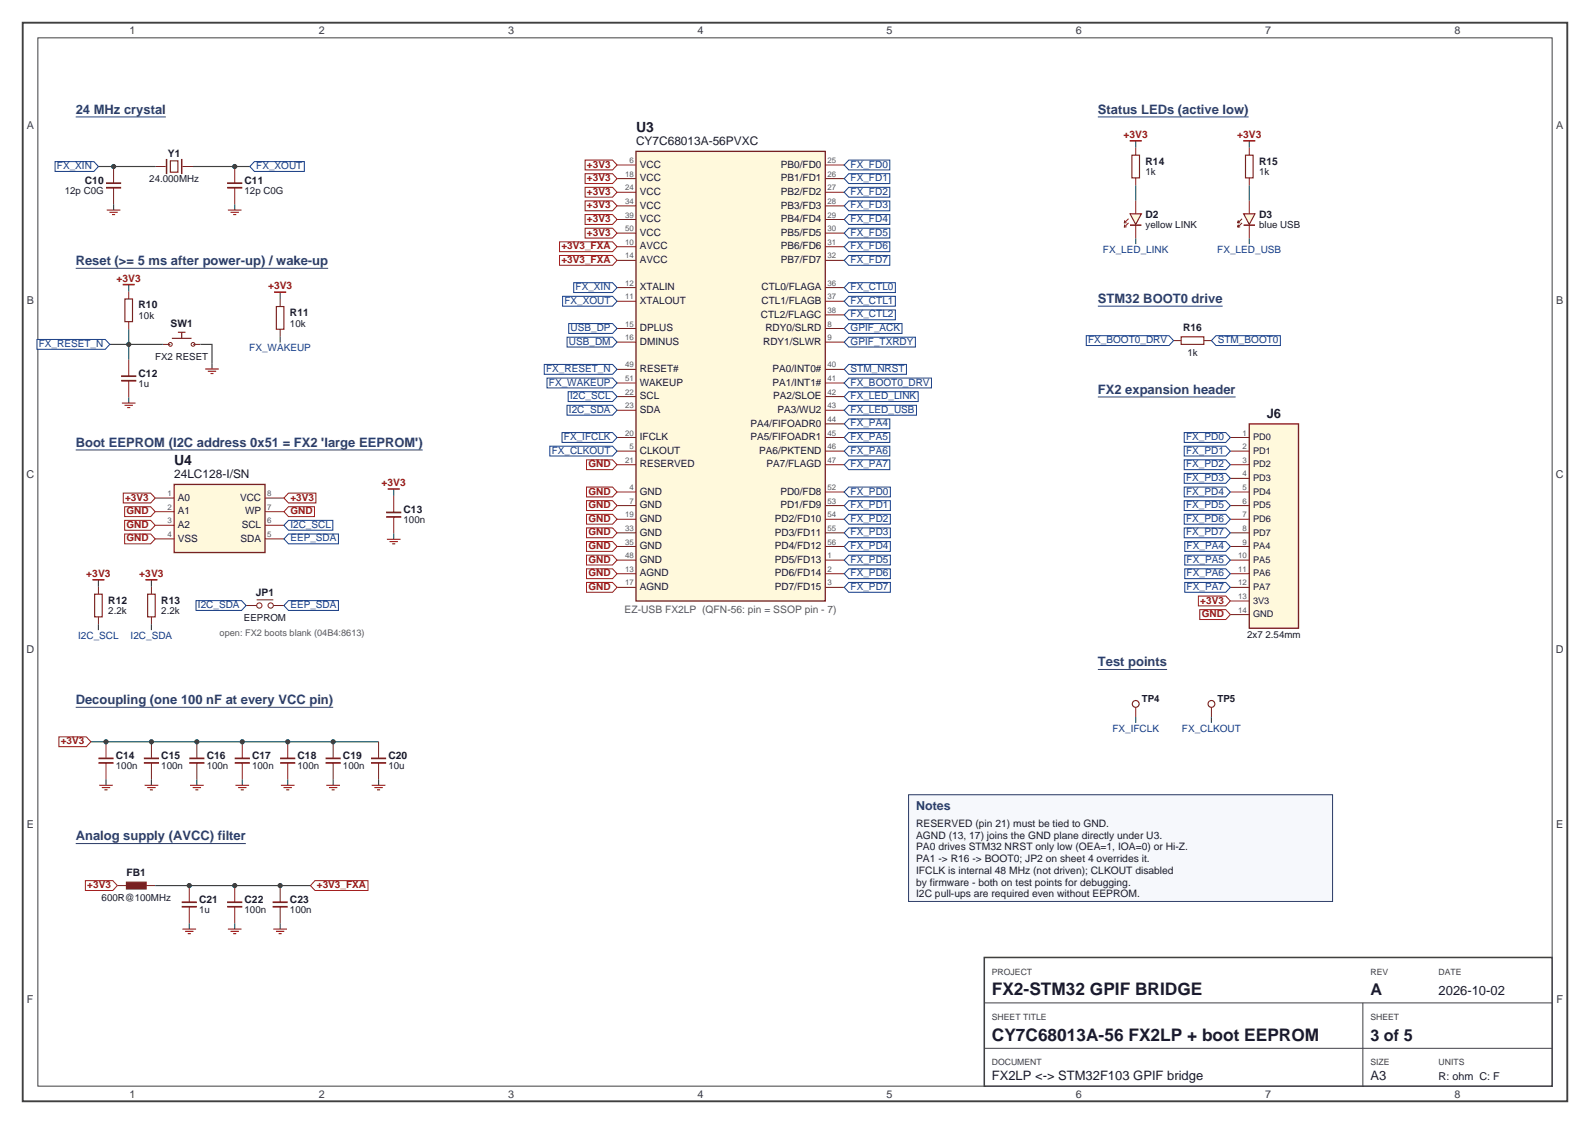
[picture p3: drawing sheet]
<svg xmlns="http://www.w3.org/2000/svg" width="420mm" height="297mm" viewBox="0 0 420 297" stroke-linecap="round" stroke-linejoin="round" font-family="sans-serif">
<path d="M6 6h408v285h-408z" fill="none" stroke="#404040" stroke-width=".5"/>
<path d="M10 10h400v277h-400z" fill="none" stroke="#404040" stroke-width=".26"/>
<path d="M260 253h150v34h-150z" fill-rule="evenodd" fill="#fff" stroke="#404040" stroke-width=".4"/>
<path d="M260 265h150M260 277h150M360 265v22" fill="none" stroke="#404040" stroke-width=".26"/>
<path d="M168 40h50v118.8h-50z" fill-rule="evenodd" fill="#fff9dc" stroke="#7a1f1f" stroke-width=".35"/>
<path d="M163 43.6h5" fill="none" stroke="#7a1f1f" stroke-width=".26"/>
<path d="M154.6 42.3h7.2l1.2 1.3-1.2 1.3h-7.2z" fill-rule="evenodd" fill="#fff" stroke="#a01818" stroke-width=".26"/>
<path d="M163 47.2h5" fill="none" stroke="#7a1f1f" stroke-width=".26"/>
<path d="M154.6 45.9h7.2l1.2 1.3-1.2 1.3h-7.2z" fill-rule="evenodd" fill="#fff" stroke="#a01818" stroke-width=".26"/>
<path d="M163 50.8h5" fill="none" stroke="#7a1f1f" stroke-width=".26"/>
<path d="M154.6 49.5h7.2l1.2 1.3-1.2 1.3h-7.2z" fill-rule="evenodd" fill="#fff" stroke="#a01818" stroke-width=".26"/>
<path d="M163 54.4h5" fill="none" stroke="#7a1f1f" stroke-width=".26"/>
<path d="M154.6 53.1h7.2l1.2 1.3-1.2 1.3h-7.2z" fill-rule="evenodd" fill="#fff" stroke="#a01818" stroke-width=".26"/>
<path d="M163 58h5" fill="none" stroke="#7a1f1f" stroke-width=".26"/>
<path d="M154.6 56.7h7.2l1.2 1.3-1.2 1.3h-7.2z" fill-rule="evenodd" fill="#fff" stroke="#a01818" stroke-width=".26"/>
<path d="M163 61.6h5" fill="none" stroke="#7a1f1f" stroke-width=".26"/>
<path d="M154.6 60.3h7.2l1.2 1.3-1.2 1.3h-7.2z" fill-rule="evenodd" fill="#fff" stroke="#a01818" stroke-width=".26"/>
<path d="M163 65.2h5" fill="none" stroke="#7a1f1f" stroke-width=".26"/>
<path d="M147.8 63.9h14l1.2 1.3-1.2 1.3h-14z" fill-rule="evenodd" fill="#fff" stroke="#a01818" stroke-width=".26"/>
<path d="M163 68.8h5" fill="none" stroke="#7a1f1f" stroke-width=".26"/>
<path d="M147.8 67.5h14l1.2 1.3-1.2 1.3h-14z" fill-rule="evenodd" fill="#fff" stroke="#a01818" stroke-width=".26"/>
<path d="M163 76h5" fill="none" stroke="#7a1f1f" stroke-width=".26"/>
<path d="M151.5 74.7h10.3l1.2 1.3-1.2 1.3h-10.3z" fill-rule="evenodd" fill="#fff" stroke="#123c8c" stroke-width=".26"/>
<path d="M163 79.6h5" fill="none" stroke="#7a1f1f" stroke-width=".26"/>
<path d="M148.6 78.3h13.2l1.2 1.3-1.2 1.3h-13.2z" fill-rule="evenodd" fill="#fff" stroke="#123c8c" stroke-width=".26"/>
<path d="M163 86.8h5" fill="none" stroke="#7a1f1f" stroke-width=".26"/>
<path d="M150.2 85.5h11.6l1.2 1.3-1.2 1.3h-11.6z" fill-rule="evenodd" fill="#fff" stroke="#123c8c" stroke-width=".26"/>
<path d="M163 90.4h5" fill="none" stroke="#7a1f1f" stroke-width=".26"/>
<path d="M149.8 89.1h12l1.2 1.3-1.2 1.3h-12z" fill-rule="evenodd" fill="#fff" stroke="#123c8c" stroke-width=".26"/>
<path d="M163 97.6h5" fill="none" stroke="#7a1f1f" stroke-width=".26"/>
<path d="M143.8 96.3h18l1.2 1.3-1.2 1.3h-18z" fill-rule="evenodd" fill="#fff" stroke="#123c8c" stroke-width=".26"/>
<path d="M163 101.2h5" fill="none" stroke="#7a1f1f" stroke-width=".26"/>
<path d="M144.5 99.9h17.3l1.2 1.3-1.2 1.3h-17.3z" fill-rule="evenodd" fill="#fff" stroke="#123c8c" stroke-width=".26"/>
<path d="M163 104.8h5" fill="none" stroke="#7a1f1f" stroke-width=".26"/>
<path d="M150.1 103.5h11.7l1.2 1.3-1.2 1.3h-11.7z" fill-rule="evenodd" fill="#fff" stroke="#123c8c" stroke-width=".26"/>
<path d="M163 108.4h5" fill="none" stroke="#7a1f1f" stroke-width=".26"/>
<path d="M149.8 107.1h12l1.2 1.3-1.2 1.3h-12z" fill-rule="evenodd" fill="#fff" stroke="#123c8c" stroke-width=".26"/>
<path d="M163 115.6h5" fill="none" stroke="#7a1f1f" stroke-width=".26"/>
<path d="M148.5 114.3h13.3l1.2 1.3-1.2 1.3h-13.3z" fill-rule="evenodd" fill="#fff" stroke="#123c8c" stroke-width=".26"/>
<path d="M163 119.2h5" fill="none" stroke="#7a1f1f" stroke-width=".26"/>
<path d="M145.2 117.9h16.6l1.2 1.3-1.2 1.3h-16.6z" fill-rule="evenodd" fill="#fff" stroke="#123c8c" stroke-width=".26"/>
<path d="M163 122.8h5" fill="none" stroke="#7a1f1f" stroke-width=".26"/>
<path d="M154.9 121.5h6.9l1.2 1.3-1.2 1.3h-6.9z" fill-rule="evenodd" fill="#fff" stroke="#a01818" stroke-width=".26"/>
<path d="M163 130h5" fill="none" stroke="#7a1f1f" stroke-width=".26"/>
<path d="M154.9 128.7h6.9l1.2 1.3-1.2 1.3h-6.9z" fill-rule="evenodd" fill="#fff" stroke="#a01818" stroke-width=".26"/>
<path d="M163 133.6h5" fill="none" stroke="#7a1f1f" stroke-width=".26"/>
<path d="M154.9 132.3h6.9l1.2 1.3-1.2 1.3h-6.9z" fill-rule="evenodd" fill="#fff" stroke="#a01818" stroke-width=".26"/>
<path d="M163 137.2h5" fill="none" stroke="#7a1f1f" stroke-width=".26"/>
<path d="M154.9 135.9h6.9l1.2 1.3-1.2 1.3h-6.9z" fill-rule="evenodd" fill="#fff" stroke="#a01818" stroke-width=".26"/>
<path d="M163 140.8h5" fill="none" stroke="#7a1f1f" stroke-width=".26"/>
<path d="M154.9 139.5h6.9l1.2 1.3-1.2 1.3h-6.9z" fill-rule="evenodd" fill="#fff" stroke="#a01818" stroke-width=".26"/>
<path d="M163 144.4h5" fill="none" stroke="#7a1f1f" stroke-width=".26"/>
<path d="M154.9 143.1h6.9l1.2 1.3-1.2 1.3h-6.9z" fill-rule="evenodd" fill="#fff" stroke="#a01818" stroke-width=".26"/>
<path d="M163 148h5" fill="none" stroke="#7a1f1f" stroke-width=".26"/>
<path d="M154.9 146.7h6.9l1.2 1.3-1.2 1.3h-6.9z" fill-rule="evenodd" fill="#fff" stroke="#a01818" stroke-width=".26"/>
<path d="M163 151.6h5" fill="none" stroke="#7a1f1f" stroke-width=".26"/>
<path d="M154.9 150.3h6.9l1.2 1.3-1.2 1.3h-6.9z" fill-rule="evenodd" fill="#fff" stroke="#a01818" stroke-width=".26"/>
<path d="M163 155.2h5" fill="none" stroke="#7a1f1f" stroke-width=".26"/>
<path d="M154.9 153.9h6.9l1.2 1.3-1.2 1.3h-6.9z" fill-rule="evenodd" fill="#fff" stroke="#a01818" stroke-width=".26"/>
<path d="M218 43.6h5" fill="none" stroke="#7a1f1f" stroke-width=".26"/>
<path d="M224.2 42.3h10.8v2.6h-10.8l-1.2-1.3z" fill-rule="evenodd" fill="#fff" stroke="#123c8c" stroke-width=".26"/>
<path d="M218 47.2h5" fill="none" stroke="#7a1f1f" stroke-width=".26"/>
<path d="M224.2 45.9h10.8v2.6h-10.8l-1.2-1.3z" fill-rule="evenodd" fill="#fff" stroke="#123c8c" stroke-width=".26"/>
<path d="M218 50.8h5" fill="none" stroke="#7a1f1f" stroke-width=".26"/>
<path d="M224.2 49.5h10.8v2.6h-10.8l-1.2-1.3z" fill-rule="evenodd" fill="#fff" stroke="#123c8c" stroke-width=".26"/>
<path d="M218 54.4h5" fill="none" stroke="#7a1f1f" stroke-width=".26"/>
<path d="M224.2 53.1h10.8v2.6h-10.8l-1.2-1.3z" fill-rule="evenodd" fill="#fff" stroke="#123c8c" stroke-width=".26"/>
<path d="M218 58h5" fill="none" stroke="#7a1f1f" stroke-width=".26"/>
<path d="M224.2 56.7h10.8v2.6h-10.8l-1.2-1.3z" fill-rule="evenodd" fill="#fff" stroke="#123c8c" stroke-width=".26"/>
<path d="M218 61.6h5" fill="none" stroke="#7a1f1f" stroke-width=".26"/>
<path d="M224.2 60.3h10.8v2.6h-10.8l-1.2-1.3z" fill-rule="evenodd" fill="#fff" stroke="#123c8c" stroke-width=".26"/>
<path d="M218 65.2h5" fill="none" stroke="#7a1f1f" stroke-width=".26"/>
<path d="M224.2 63.9h10.8v2.6h-10.8l-1.2-1.3z" fill-rule="evenodd" fill="#fff" stroke="#123c8c" stroke-width=".26"/>
<path d="M218 68.8h5" fill="none" stroke="#7a1f1f" stroke-width=".26"/>
<path d="M224.2 67.5h10.8v2.6h-10.8l-1.2-1.3z" fill-rule="evenodd" fill="#fff" stroke="#123c8c" stroke-width=".26"/>
<path d="M218 76h5" fill="none" stroke="#7a1f1f" stroke-width=".26"/>
<path d="M224.2 74.7h12.3v2.6h-12.3l-1.2-1.3z" fill-rule="evenodd" fill="#fff" stroke="#123c8c" stroke-width=".26"/>
<path d="M218 79.6h5" fill="none" stroke="#7a1f1f" stroke-width=".26"/>
<path d="M224.2 78.3h12.3v2.6h-12.3l-1.2-1.3z" fill-rule="evenodd" fill="#fff" stroke="#123c8c" stroke-width=".26"/>
<path d="M218 83.2h5" fill="none" stroke="#7a1f1f" stroke-width=".26"/>
<path d="M224.2 81.9h12.3v2.6h-12.3l-1.2-1.3z" fill-rule="evenodd" fill="#fff" stroke="#123c8c" stroke-width=".26"/>
<path d="M218 86.8h5" fill="none" stroke="#7a1f1f" stroke-width=".26"/>
<path d="M224.2 85.5h14.1v2.6h-14.1l-1.2-1.3z" fill-rule="evenodd" fill="#fff" stroke="#123c8c" stroke-width=".26"/>
<path d="M218 90.4h5" fill="none" stroke="#7a1f1f" stroke-width=".26"/>
<path d="M224.2 89.1h17.6v2.6h-17.6l-1.2-1.3z" fill-rule="evenodd" fill="#fff" stroke="#123c8c" stroke-width=".26"/>
<path d="M218 97.6h5" fill="none" stroke="#7a1f1f" stroke-width=".26"/>
<path d="M224.2 96.3h15.2v2.6h-15.2l-1.2-1.3z" fill-rule="evenodd" fill="#fff" stroke="#123c8c" stroke-width=".26"/>
<path d="M218 101.2h5" fill="none" stroke="#7a1f1f" stroke-width=".26"/>
<path d="M224.2 99.9h21.9v2.6h-21.9l-1.2-1.3z" fill-rule="evenodd" fill="#fff" stroke="#123c8c" stroke-width=".26"/>
<path d="M218 104.8h5" fill="none" stroke="#7a1f1f" stroke-width=".26"/>
<path d="M224.2 103.5h18.3v2.6h-18.3l-1.2-1.3z" fill-rule="evenodd" fill="#fff" stroke="#123c8c" stroke-width=".26"/>
<path d="M218 108.4h5" fill="none" stroke="#7a1f1f" stroke-width=".26"/>
<path d="M224.2 107.1h17.9v2.6h-17.9l-1.2-1.3z" fill-rule="evenodd" fill="#fff" stroke="#123c8c" stroke-width=".26"/>
<path d="M218 112h5" fill="none" stroke="#7a1f1f" stroke-width=".26"/>
<path d="M224.2 110.7h10.8v2.6h-10.8l-1.2-1.3z" fill-rule="evenodd" fill="#fff" stroke="#123c8c" stroke-width=".26"/>
<path d="M218 115.6h5" fill="none" stroke="#7a1f1f" stroke-width=".26"/>
<path d="M224.2 114.3h10.8v2.6h-10.8l-1.2-1.3z" fill-rule="evenodd" fill="#fff" stroke="#123c8c" stroke-width=".26"/>
<path d="M218 119.2h5" fill="none" stroke="#7a1f1f" stroke-width=".26"/>
<path d="M224.2 117.9h10.8v2.6h-10.8l-1.2-1.3z" fill-rule="evenodd" fill="#fff" stroke="#123c8c" stroke-width=".26"/>
<path d="M218 122.8h5" fill="none" stroke="#7a1f1f" stroke-width=".26"/>
<path d="M224.2 121.5h10.8v2.6h-10.8l-1.2-1.3z" fill-rule="evenodd" fill="#fff" stroke="#123c8c" stroke-width=".26"/>
<path d="M218 130h5" fill="none" stroke="#7a1f1f" stroke-width=".26"/>
<path d="M224.2 128.7h11v2.6h-11l-1.2-1.3z" fill-rule="evenodd" fill="#fff" stroke="#123c8c" stroke-width=".26"/>
<path d="M218 133.6h5" fill="none" stroke="#7a1f1f" stroke-width=".26"/>
<path d="M224.2 132.3h11v2.6h-11l-1.2-1.3z" fill-rule="evenodd" fill="#fff" stroke="#123c8c" stroke-width=".26"/>
<path d="M218 137.2h5" fill="none" stroke="#7a1f1f" stroke-width=".26"/>
<path d="M224.2 135.9h11v2.6h-11l-1.2-1.3z" fill-rule="evenodd" fill="#fff" stroke="#123c8c" stroke-width=".26"/>
<path d="M218 140.8h5" fill="none" stroke="#7a1f1f" stroke-width=".26"/>
<path d="M224.2 139.5h11v2.6h-11l-1.2-1.3z" fill-rule="evenodd" fill="#fff" stroke="#123c8c" stroke-width=".26"/>
<path d="M218 144.4h5" fill="none" stroke="#7a1f1f" stroke-width=".26"/>
<path d="M224.2 143.1h11v2.6h-11l-1.2-1.3z" fill-rule="evenodd" fill="#fff" stroke="#123c8c" stroke-width=".26"/>
<path d="M218 148h5" fill="none" stroke="#7a1f1f" stroke-width=".26"/>
<path d="M224.2 146.7h11v2.6h-11l-1.2-1.3z" fill-rule="evenodd" fill="#fff" stroke="#123c8c" stroke-width=".26"/>
<path d="M218 151.6h5" fill="none" stroke="#7a1f1f" stroke-width=".26"/>
<path d="M224.2 150.3h11v2.6h-11l-1.2-1.3z" fill-rule="evenodd" fill="#fff" stroke="#123c8c" stroke-width=".26"/>
<path d="M218 155.2h5" fill="none" stroke="#7a1f1f" stroke-width=".26"/>
<path d="M224.2 153.9h11v2.6h-11l-1.2-1.3z" fill-rule="evenodd" fill="#fff" stroke="#123c8c" stroke-width=".26"/>
<path d="M20 30.9h23.8" fill="none" stroke="#30406a" stroke-width=".26"/>
<path d="M45 42.5h2v3h-2z" fill="none" stroke="#7a1f1f" stroke-width=".3"/>
<path d="M44 42v4M48 42v4" fill="none" stroke="#7a1f1f" stroke-width=".4"/>
<path d="M30 44v4.4M30 49.6v4.4M41 44h2.8M48.2 44h2.8M62 44v4.4M62 49.6v4.4" fill="none" stroke="#7a1f1f" stroke-width=".26"/>
<path d="M26 44h15M30 54v1.5M51 44h15M62 54v1.5" fill="none" stroke="#0b6e2e" stroke-width=".3"/>
<path d="M28 48.4h4M28 49.6h4M60 48.4h4M60 49.6h4" fill="none" stroke="#7a1f1f" stroke-width=".45"/>
<path d="M28.2 55.5h3.6M28.9 56.1h2.2M29.6 56.7h.8M60.2 55.5h3.6M60.9 56.1h2.2M61.6 56.7h.8" fill="none" stroke="#a01818" stroke-width=".3"/>
<g fill="#0b6e2e" stroke="#0b6e2e" stroke-width=".26">
<circle cx="30" cy="44" r=".55"/>
<circle cx="62" cy="44" r=".55"/>
</g>
<g fill="#fff" stroke="#123c8c" stroke-width=".26">
<path d="M14.5 42.7h10.3l1.2 1.3-1.2 1.3h-10.3z" fill-rule="evenodd"/>
<path d="M67.2 42.7h13.2v2.6h-13.2l-1.2-1.3z" fill-rule="evenodd"/>
</g>
<path d="M20 70.9h66.7" fill="none" stroke="#30406a" stroke-width=".26"/>
<path d="M33 79h2v6h-2zM45.4 89.4h5.2M47 87.8h2M48 87.8v1.6" fill="none" stroke="#7a1f1f" stroke-width=".3"/>
<g fill="none" stroke="#7a1f1f" stroke-width=".26">
<path d="M34 77v2M34 85v2M34 95v4.4M43 91h2M51 91h2M34 100.6v4.4"/>
<circle cx="45" cy="91" r=".5"/>
<circle cx="51" cy="91" r=".5"/>
</g>
<path d="M34 75.2v1.8M29 91h14M34 87v8M53 91h3v6.5M34 105v1.5" fill="none" stroke="#0b6e2e" stroke-width=".3"/>
<path d="M32.4 75.2h3.2" fill="none" stroke="#a01818" stroke-width=".4"/>
<path d="M32 99.4h4M32 100.6h4" fill="none" stroke="#7a1f1f" stroke-width=".45"/>
<path d="M54.2 97.5h3.6M54.9 98.1h2.2M55.6 98.7h.8M32.2 106.5h3.6M32.9 107.1h2.2M33.6 107.7h.8" fill="none" stroke="#a01818" stroke-width=".3"/>
<circle cx="34" cy="91" r=".55" fill="#0b6e2e" stroke="#0b6e2e" stroke-width=".26"/>
<path d="M9.8 89.7h18l1.2 1.3-1.2 1.3h-18z" fill-rule="evenodd" fill="#fff" stroke="#123c8c" stroke-width=".26"/>
<path d="M73 81h2v6h-2z" fill="none" stroke="#7a1f1f" stroke-width=".3"/>
<path d="M74 79v2M74 87v2" fill="none" stroke="#7a1f1f" stroke-width=".26"/>
<path d="M74 77.2v1.8M74 89v1.5" fill="none" stroke="#0b6e2e" stroke-width=".3"/>
<path d="M72.4 77.2h3.2" fill="none" stroke="#a01818" stroke-width=".4"/>
<path d="M20 118.9h91.7" fill="none" stroke="#30406a" stroke-width=".26"/>
<path d="M46 128h24v18h-24z" fill-rule="evenodd" fill="#fff9dc" stroke="#7a1f1f" stroke-width=".35"/>
<path d="M41 131.6h5" fill="none" stroke="#7a1f1f" stroke-width=".26"/>
<path d="M32.6 130.3h7.2l1.2 1.3-1.2 1.3h-7.2z" fill-rule="evenodd" fill="#fff" stroke="#a01818" stroke-width=".26"/>
<path d="M41 135.2h5" fill="none" stroke="#7a1f1f" stroke-width=".26"/>
<path d="M32.9 133.9h6.9l1.2 1.3-1.2 1.3h-6.9z" fill-rule="evenodd" fill="#fff" stroke="#a01818" stroke-width=".26"/>
<path d="M41 138.8h5" fill="none" stroke="#7a1f1f" stroke-width=".26"/>
<path d="M32.9 137.5h6.9l1.2 1.3-1.2 1.3h-6.9z" fill-rule="evenodd" fill="#fff" stroke="#a01818" stroke-width=".26"/>
<path d="M41 142.4h5" fill="none" stroke="#7a1f1f" stroke-width=".26"/>
<path d="M32.9 141.1h6.9l1.2 1.3-1.2 1.3h-6.9z" fill-rule="evenodd" fill="#fff" stroke="#a01818" stroke-width=".26"/>
<path d="M70 131.6h5" fill="none" stroke="#7a1f1f" stroke-width=".26"/>
<path d="M76.2 130.3h7.2v2.6h-7.2l-1.2-1.3z" fill-rule="evenodd" fill="#fff" stroke="#a01818" stroke-width=".26"/>
<path d="M70 135.2h5" fill="none" stroke="#7a1f1f" stroke-width=".26"/>
<path d="M76.2 133.9h6.9v2.6h-6.9l-1.2-1.3z" fill-rule="evenodd" fill="#fff" stroke="#a01818" stroke-width=".26"/>
<path d="M70 138.8h5" fill="none" stroke="#7a1f1f" stroke-width=".26"/>
<path d="M76.2 137.5h11.7v2.6h-11.7l-1.2-1.3z" fill-rule="evenodd" fill="#fff" stroke="#123c8c" stroke-width=".26"/>
<path d="M70 142.4h5" fill="none" stroke="#7a1f1f" stroke-width=".26"/>
<path d="M76.2 141.1h13.2v2.6h-13.2l-1.2-1.3z" fill-rule="evenodd" fill="#fff" stroke="#123c8c" stroke-width=".26"/>
<path d="M102 135.4h4M102 136.6h4" fill="none" stroke="#7a1f1f" stroke-width=".45"/>
<g fill="none" stroke="#7a1f1f" stroke-width=".26">
<path d="M104 131v4.4M104 136.6v4.4M26 155v2M40 155v2M65 160h2.8M67.8 158.5h4.4M72.2 160h2.8M26 163v2M40 163v2"/>
<circle cx="68.5" cy="160" r=".7"/>
<circle cx="71.5" cy="160" r=".7"/>
</g>
<path d="M104 129.2v1.8M26 153.2v1.8M40 153.2v1.8M104 141v1.5M26 165v1.5M40 165v1.5" fill="none" stroke="#0b6e2e" stroke-width=".3"/>
<path d="M102.4 129.2h3.2M24.4 153.2h3.2M38.4 153.2h3.2" fill="none" stroke="#a01818" stroke-width=".4"/>
<path d="M102.2 142.5h3.6M102.9 143.1h2.2M103.6 143.7h.8" fill="none" stroke="#a01818" stroke-width=".3"/>
<path d="M25 157h2v6h-2zM39 157h2v6h-2z" fill="none" stroke="#7a1f1f" stroke-width=".3"/>
<g fill="#fff" stroke="#123c8c" stroke-width=".26">
<path d="M51.8 158.7h12l1.2 1.3-1.2 1.3h-12z" fill-rule="evenodd"/>
<path d="M76.2 158.7h13.2v2.6h-13.2l-1.2-1.3z" fill-rule="evenodd"/>
</g>
<path d="M20 186.9h68" fill="none" stroke="#30406a" stroke-width=".26"/>
<g fill="none" stroke="#7a1f1f" stroke-width=".45">
<path d="M26 200.4h4M26 201.6h4M38 200.4h4M38 201.6h4M50 200.4h4M50 201.6h4M62 200.4h4M62 201.6h4M74 200.4h4M74 201.6h4M86 200.4h4M86 201.6h4"/>
<path d="M98 200.4h4M98 201.6h4"/>
</g>
<g fill="none" stroke="#7a1f1f" stroke-width=".26">
<path d="M28 196v4.4M40 196v4.4M52 196v4.4M64 196v4.4M76 196v4.4M88 196v4.4M100 196v4.4M28 201.6v4.4M40 201.6v4.4M52 201.6v4.4M64 201.6v4.4M76 201.6v4.4"/>
<path d="M88 201.6v4.4M100 201.6v4.4"/>
</g>
<path d="M24 196h76M28 206v1.5M40 206v1.5M52 206v1.5M64 206v1.5M76 206v1.5M88 206v1.5M100 206v1.5" fill="none" stroke="#0b6e2e" stroke-width=".3"/>
<g fill="none" stroke="#a01818" stroke-width=".3">
<path d="M26.2 207.5h3.6M26.9 208.1h2.2M27.6 208.7h.8M38.2 207.5h3.6M38.9 208.1h2.2M39.6 208.7h.8M50.2 207.5h3.6M50.9 208.1h2.2M51.6 208.7h.8M62.2 207.5h3.6M62.9 208.1h2.2M63.6 208.7h.8"/>
<path d="M74.2 207.5h3.6M74.9 208.1h2.2M75.6 208.7h.8M86.2 207.5h3.6M86.9 208.1h2.2M87.6 208.7h.8M98.2 207.5h3.6M98.9 208.1h2.2M99.6 208.7h.8"/>
</g>
<g fill="#0b6e2e" stroke="#0b6e2e" stroke-width=".26">
<circle cx="28" cy="196" r=".55"/>
<circle cx="40" cy="196" r=".55"/>
<circle cx="52" cy="196" r=".55"/>
<circle cx="64" cy="196" r=".55"/>
<circle cx="76" cy="196" r=".55"/>
<circle cx="88" cy="196" r=".55"/>
</g>
<path d="M15.6 194.7h7.2l1.2 1.3-1.2 1.3h-7.2z" fill-rule="evenodd" fill="#fff" stroke="#a01818" stroke-width=".26"/>
<path d="M20 222.9h45" fill="none" stroke="#30406a" stroke-width=".26"/>
<path d="M33.4 233.1h5.2v1.8h-5.2z" fill-rule="evenodd" fill="#7a1f1f" stroke="#7a1f1f" stroke-width=".3"/>
<path d="M31 234h2.4M38.6 234h2.4" fill="none" stroke="#7a1f1f" stroke-width=".26"/>
<path d="M22.6 232.7h7.2l1.2 1.3-1.2 1.3h-7.2z" fill-rule="evenodd" fill="#fff" stroke="#a01818" stroke-width=".26"/>
<path d="M41 234h41M50 244v1.5M62 244v1.5M74 244v1.5" fill="none" stroke="#0b6e2e" stroke-width=".3"/>
<path d="M48 238.4h4M48 239.6h4M60 238.4h4M60 239.6h4M72 238.4h4M72 239.6h4" fill="none" stroke="#7a1f1f" stroke-width=".45"/>
<path d="M50 234v4.4M50 239.6v4.4M62 234v4.4M62 239.6v4.4M74 234v4.4M74 239.6v4.4" fill="none" stroke="#7a1f1f" stroke-width=".26"/>
<path d="M48.2 245.5h3.6M48.9 246.1h2.2M49.6 246.7h.8M60.2 245.5h3.6M60.9 246.1h2.2M61.6 246.7h.8M72.2 245.5h3.6M72.9 246.1h2.2M73.6 246.7h.8" fill="none" stroke="#a01818" stroke-width=".3"/>
<g fill="#0b6e2e" stroke="#0b6e2e" stroke-width=".26">
<circle cx="50" cy="234" r=".55"/>
<circle cx="62" cy="234" r=".55"/>
<circle cx="74" cy="234" r=".55"/>
</g>
<path d="M83.2 232.7h14v2.6h-14l-1.2-1.3z" fill-rule="evenodd" fill="#fff" stroke="#a01818" stroke-width=".26"/>
<path d="M290 30.9h39.8" fill="none" stroke="#30406a" stroke-width=".26"/>
<path d="M299 41h2v6h-2z" fill="none" stroke="#7a1f1f" stroke-width=".3"/>
<path d="M300 39v2M300 47v2" fill="none" stroke="#7a1f1f" stroke-width=".26"/>
<path d="M300 37.2v1.8" fill="none" stroke="#0b6e2e" stroke-width=".3"/>
<path d="M298.4 37.2h3.2" fill="none" stroke="#a01818" stroke-width=".4"/>
<path d="M298.5 56.5h3l-1.5 2.8z" fill="#fff9dc" stroke="#7a1f1f" stroke-width=".3"/>
<path d="M298.5 59.5h3" fill="none" stroke="#7a1f1f" stroke-width=".4"/>
<path d="M330 39v2M298.1 57.8l-1.1 1.1 .1-.6-.1 .6 .6-.1M298.1 58.9l-1.1 1.1 .1-.6-.1 .6 .6-.1M300 53v3.5M300 59.5v3.5M330 47v2" fill="none" stroke="#7a1f1f" stroke-width=".26"/>
<path d="M330 37.2v1.8M300 49v4M300 63v1.5" fill="none" stroke="#0b6e2e" stroke-width=".3"/>
<path d="M329 41h2v6h-2z" fill="none" stroke="#7a1f1f" stroke-width=".3"/>
<path d="M328.4 37.2h3.2" fill="none" stroke="#a01818" stroke-width=".4"/>
<path d="M328.5 56.5h3l-1.5 2.8z" fill="#fff9dc" stroke="#7a1f1f" stroke-width=".3"/>
<path d="M328.5 59.5h3" fill="none" stroke="#7a1f1f" stroke-width=".4"/>
<path d="M328.1 57.8l-1.1 1.1 .1-.6-.1 .6 .6-.1M328.1 58.9l-1.1 1.1 .1-.6-.1 .6 .6-.1M330 53v3.5M330 59.5v3.5M310 90h2M318 90h2" fill="none" stroke="#7a1f1f" stroke-width=".26"/>
<path d="M330 49v4M330 63v1.5" fill="none" stroke="#0b6e2e" stroke-width=".3"/>
<path d="M290 80.9h33" fill="none" stroke="#30406a" stroke-width=".26"/>
<path d="M312 89h6v2h-6z" fill="none" stroke="#7a1f1f" stroke-width=".3"/>
<g fill="#fff" stroke="#123c8c" stroke-width=".26">
<path d="M286.9 88.7h21.9l1.2 1.3-1.2 1.3h-21.9z" fill-rule="evenodd"/>
<path d="M321.2 88.7h17v2.6h-17l-1.2-1.3z" fill-rule="evenodd"/>
</g>
<path d="M290 104.9h36.4" fill="none" stroke="#30406a" stroke-width=".26"/>
<path d="M330 112h13v54h-13z" fill-rule="evenodd" fill="#fff9dc" stroke="#7a1f1f" stroke-width=".35"/>
<path d="M325 115.6h5" fill="none" stroke="#7a1f1f" stroke-width=".26"/>
<path d="M312.8 114.3h11l1.2 1.3-1.2 1.3h-11z" fill-rule="evenodd" fill="#fff" stroke="#123c8c" stroke-width=".26"/>
<path d="M325 119.2h5" fill="none" stroke="#7a1f1f" stroke-width=".26"/>
<path d="M312.8 117.9h11l1.2 1.3-1.2 1.3h-11z" fill-rule="evenodd" fill="#fff" stroke="#123c8c" stroke-width=".26"/>
<path d="M325 122.8h5" fill="none" stroke="#7a1f1f" stroke-width=".26"/>
<path d="M312.8 121.5h11l1.2 1.3-1.2 1.3h-11z" fill-rule="evenodd" fill="#fff" stroke="#123c8c" stroke-width=".26"/>
<path d="M325 126.4h5" fill="none" stroke="#7a1f1f" stroke-width=".26"/>
<path d="M312.8 125.1h11l1.2 1.3-1.2 1.3h-11z" fill-rule="evenodd" fill="#fff" stroke="#123c8c" stroke-width=".26"/>
<path d="M325 130h5" fill="none" stroke="#7a1f1f" stroke-width=".26"/>
<path d="M312.8 128.7h11l1.2 1.3-1.2 1.3h-11z" fill-rule="evenodd" fill="#fff" stroke="#123c8c" stroke-width=".26"/>
<path d="M325 133.6h5" fill="none" stroke="#7a1f1f" stroke-width=".26"/>
<path d="M312.8 132.3h11l1.2 1.3-1.2 1.3h-11z" fill-rule="evenodd" fill="#fff" stroke="#123c8c" stroke-width=".26"/>
<path d="M325 137.2h5" fill="none" stroke="#7a1f1f" stroke-width=".26"/>
<path d="M312.8 135.9h11l1.2 1.3-1.2 1.3h-11z" fill-rule="evenodd" fill="#fff" stroke="#123c8c" stroke-width=".26"/>
<path d="M325 140.8h5" fill="none" stroke="#7a1f1f" stroke-width=".26"/>
<path d="M312.8 139.5h11l1.2 1.3-1.2 1.3h-11z" fill-rule="evenodd" fill="#fff" stroke="#123c8c" stroke-width=".26"/>
<path d="M325 144.4h5" fill="none" stroke="#7a1f1f" stroke-width=".26"/>
<path d="M313 143.1h10.8l1.2 1.3-1.2 1.3h-10.8z" fill-rule="evenodd" fill="#fff" stroke="#123c8c" stroke-width=".26"/>
<path d="M325 148h5" fill="none" stroke="#7a1f1f" stroke-width=".26"/>
<path d="M313 146.7h10.8l1.2 1.3-1.2 1.3h-10.8z" fill-rule="evenodd" fill="#fff" stroke="#123c8c" stroke-width=".26"/>
<path d="M325 151.6h5" fill="none" stroke="#7a1f1f" stroke-width=".26"/>
<path d="M313 150.3h10.8l1.2 1.3-1.2 1.3h-10.8z" fill-rule="evenodd" fill="#fff" stroke="#123c8c" stroke-width=".26"/>
<path d="M325 155.2h5" fill="none" stroke="#7a1f1f" stroke-width=".26"/>
<path d="M313 153.9h10.8l1.2 1.3-1.2 1.3h-10.8z" fill-rule="evenodd" fill="#fff" stroke="#123c8c" stroke-width=".26"/>
<path d="M325 158.8h5" fill="none" stroke="#7a1f1f" stroke-width=".26"/>
<path d="M316.6 157.5h7.2l1.2 1.3-1.2 1.3h-7.2z" fill-rule="evenodd" fill="#fff" stroke="#a01818" stroke-width=".26"/>
<path d="M325 162.4h5" fill="none" stroke="#7a1f1f" stroke-width=".26"/>
<path d="M316.9 161.1h6.9l1.2 1.3-1.2 1.3h-6.9z" fill-rule="evenodd" fill="#fff" stroke="#a01818" stroke-width=".26"/>
<path d="M290 176.9h18.3" fill="none" stroke="#30406a" stroke-width=".26"/>
<g fill="none" stroke="#7a1f1f" stroke-width=".3">
<circle cx="300" cy="186" r=".9"/>
<circle cx="320" cy="186" r=".9"/>
</g>
<path d="M300 186.9v2.6M320 186.9v2.6" fill="none" stroke="#7a1f1f" stroke-width=".26"/>
<path d="M300 189.5v1.5M320 189.5v1.5" fill="none" stroke="#0b6e2e" stroke-width=".3"/>
<path d="M240 210h112v28.2h-112z" fill-rule="evenodd" fill="#f6f8fc" stroke="#30406a" stroke-width=".26"/>
<g font-size="4.6" fill="#1a1a2e">
<text x="262" y="263">FX2-STM32 GPIF BRIDGE</text>
<text x="262" y="275">CY7C68013A-56 FX2LP + boot EEPROM</text>
</g>
<g font-size="4.3" fill="#1a1a2e">
<text x="362" y="263">A</text>
<text x="362" y="275">3 of 5</text>
</g>
<g font-size="3.7" fill="#1a1a2e">
<text x="168" y="35">U3</text>
<text x="46" y="123">U4</text>
</g>
<g font-size="3.4" fill="#30406a">
<text x="20" y="30">24 MHz crystal</text>
<text x="290" y="30">Status LEDs (active low)</text>
<text x="20" y="70">Reset (&gt;= 5 ms after power-up) / wake-up</text>
<text x="290" y="80">STM32 BOOT0 drive</text>
<text x="290" y="104">FX2 expansion header</text>
<text x="20" y="118">Boot EEPROM (I2C address 0x51 = FX2 'large EEPROM')</text>
<text x="290" y="176">Test points</text>
<text x="20" y="186">Decoupling (one 100 nF at every VCC pin)</text>
<text x="20" y="222">Analog supply (AVCC) filter</text>
</g>
<g font-size="3.4" fill="#1a1a2e">
<text x="334.6" y="110.4">J6</text>
<text x="380" y="263">2026-10-02</text>
<text x="262" y="285.5">FX2LP &lt;-&gt; STM32F103 GPIF bridge</text>
<text x="362" y="285.5">A3</text>
</g>
<text font-size="3.3" fill="#30406a" x="242" y="214">Notes</text>
<g font-size="3.1" fill="#1a1a2e">
<text x="168" y="38.4">CY7C68013A-56PVXC</text>
<text x="46" y="126.4">24LC128-I/SN</text>
</g>
<g font-size="2.9" fill="#404040">
<text x="34.2" y="9">1</text>
<text x="84.2" y="9">2</text>
<text x="134.2" y="9">3</text>
<text x="184.2" y="9">4</text>
<text x="234.2" y="9">5</text>
<text x="284.2" y="9">6</text>
<text x="334.2" y="9">7</text>
<text x="384.2" y="9">8</text>
<text x="7" y="34.1">A</text>
<text x="411" y="34.1">A</text>
<text x="7" y="80.3">B</text>
<text x="411" y="80.3">B</text>
<text x="7" y="126.4">C</text>
<text x="411" y="126.4">C</text>
<text x="7" y="172.6">D</text>
<text x="411" y="172.6">D</text>
<text x="7" y="218.8">E</text>
<text x="411" y="218.8">E</text>
<text x="7.1" y="264.9">F</text>
<text x="411.1" y="264.9">F</text>
<text x="34.2" y="290">1</text>
<text x="84.2" y="290">2</text>
<text x="134.2" y="290">3</text>
<text x="184.2" y="290">4</text>
<text x="234.2" y="290">5</text>
<text x="284.2" y="290">6</text>
<text x="334.2" y="290">7</text>
<text x="384.2" y="290">8</text>
</g>
<text font-size="2.9" fill="#1a1a2e" x="380" y="285.5">R: ohm C: F</text>
<g font-size="2.7" fill="#1a1a2e">
<text x="44.3" y="41.4">Y1</text>
<text x="302.6" y="43.5">R14</text>
<text x="332.6" y="43.5">R15</text>
<text x="22.4" y="48.5">C10</text>
<text x="64.6" y="48.5">C11</text>
<text x="302.6" y="57.5">D2</text>
<text x="332.6" y="57.5">D3</text>
<text x="36.6" y="81.5">R10</text>
<text x="76.6" y="83.5">R11</text>
<text x="45.1" y="86.4">SW1</text>
<text x="312.5" y="87.4">R16</text>
<text x="36.6" y="99.5">C12</text>
<text x="106.6" y="135.5">C13</text>
<text x="28.6" y="159.5">R12</text>
<text x="42.6" y="159.5">R13</text>
<text x="67.6" y="157.4">JP1</text>
<text x="30.6" y="200.5">C14</text>
<text x="42.6" y="200.5">C15</text>
<text x="54.6" y="200.5">C16</text>
<text x="66.6" y="200.5">C17</text>
<text x="78.6" y="200.5">C18</text>
<text x="90.6" y="200.5">C19</text>
<text x="102.6" y="200.5">C20</text>
<text x="242" y="218.5">RESERVED (pin 21) must be tied to GND.</text>
<text x="242" y="221.6">AGND (13, 17) joins the GND plane directly under U3.</text>
<text x="242" y="224.7">PA0 drives STM32 NRST only low (OEA=1, IOA=0) or Hi-Z.</text>
<text x="242" y="227.8">PA1 -&gt; R16 -&gt; BOOT0; JP2 on sheet 4 overrides it.</text>
<text x="33.4" y="231.4">FB1</text>
<text x="242" y="230.9">IFCLK is internal 48 MHz (not driven); CLKOUT disabled</text>
<text x="242" y="234">by firmware - both on test points for debugging.</text>
<text x="52.6" y="238.5">C21</text>
<text x="64.6" y="238.5">C22</text>
<text x="76.6" y="238.5">C23</text>
<text x="242" y="237.1">I2C pull-ups are required even without EEPROM.</text>
</g>
<g font-size="2.7" fill="#a01818">
<text x="296.8" y="36.4">+3V3</text>
<text x="326.8" y="36.4">+3V3</text>
<text x="30.8" y="74.4">+3V3</text>
<text x="70.8" y="76.4">+3V3</text>
<text x="100.8" y="128.4">+3V3</text>
<text x="22.8" y="152.4">+3V3</text>
<text x="36.8" y="152.4">+3V3</text>
</g>
<text font-size="2.7" fill="#5a5a5a" x="165" y="162">EZ-USB FX2LP (QFN-56: pin = SSOP pin - 7)</text>
<g font-size="2.6" fill="#123c8c">
<text x="15" y="44.7">FX_XIN</text>
<text x="67.7" y="44.7">FX_XOUT</text>
<text x="224.7" y="44.3">FX_FD0</text>
<text x="224.7" y="47.9">FX_FD1</text>
<text x="224.7" y="51.5">FX_FD2</text>
<text x="224.7" y="55.1">FX_FD3</text>
<text x="224.7" y="58.7">FX_FD4</text>
<text x="224.7" y="62.3">FX_FD5</text>
<text x="224.7" y="65.9">FX_FD6</text>
<text x="224.7" y="69.5">FX_FD7</text>
<text x="291.3" y="66.8">FX_LED_LINK</text>
<text x="321.6" y="66.8">FX_LED_USB</text>
<text x="152" y="76.7">FX_XIN</text>
<text x="224.7" y="76.7">FX_CTL0</text>
<text x="149.1" y="80.3">FX_XOUT</text>
<text x="224.7" y="80.3">FX_CTL1</text>
<text x="224.7" y="83.9">FX_CTL2</text>
<text x="150.7" y="87.5">USB_DP</text>
<text x="224.7" y="87.5">GPIF_ACK</text>
<text x="10.3" y="91.7">FX_RESET_N</text>
<text x="65.8" y="92.8">FX_WAKEUP</text>
<text x="150.3" y="91.1">USB_DM</text>
<text x="224.7" y="91.1">GPIF_TXRDY</text>
<text x="287.4" y="90.7">FX_BOOT0_DRV</text>
<text x="321.7" y="90.7">STM_BOOT0</text>
<text x="144.3" y="98.3">FX_RESET_N</text>
<text x="145" y="101.9">FX_WAKEUP</text>
<text x="224.7" y="98.3">STM_NRST</text>
<text x="224.7" y="101.9">FX_BOOT0_DRV</text>
<text x="150.6" y="105.5">I2C_SCL</text>
<text x="224.7" y="105.5">FX_LED_LINK</text>
<text x="150.3" y="109.1">I2C_SDA</text>
<text x="224.7" y="109.1">FX_LED_USB</text>
<text x="224.7" y="112.7">FX_PA4</text>
<text x="145.7" y="119.9">FX_CLKOUT</text>
<text x="149" y="116.3">FX_IFCLK</text>
<text x="224.7" y="116.3">FX_PA5</text>
<text x="224.7" y="119.9">FX_PA6</text>
<text x="313.3" y="116.3">FX_PD0</text>
<text x="313.3" y="119.9">FX_PD1</text>
<text x="224.7" y="123.5">FX_PA7</text>
<text x="313.3" y="123.5">FX_PD2</text>
<text x="224.7" y="130.7">FX_PD0</text>
<text x="313.3" y="127.1">FX_PD3</text>
<text x="313.3" y="130.7">FX_PD4</text>
<text x="224.7" y="134.3">FX_PD1</text>
<text x="224.7" y="137.9">FX_PD2</text>
<text x="313.3" y="134.3">FX_PD5</text>
<text x="313.3" y="137.9">FX_PD6</text>
<text x="76.7" y="139.5">I2C_SCL</text>
<text x="76.7" y="143.1">EEP_SDA</text>
<text x="224.7" y="141.5">FX_PD3</text>
<text x="313.3" y="141.5">FX_PD7</text>
<text x="224.7" y="145.1">FX_PD4</text>
<text x="224.7" y="148.7">FX_PD5</text>
<text x="313.5" y="145.1">FX_PA4</text>
<text x="313.5" y="148.7">FX_PA5</text>
<text x="224.7" y="152.3">FX_PD6</text>
<text x="224.7" y="155.9">FX_PD7</text>
<text x="313.5" y="152.3">FX_PA6</text>
<text x="313.5" y="155.9">FX_PA7</text>
<text x="52.3" y="160.7">I2C_SDA</text>
<text x="76.7" y="160.7">EEP_SDA</text>
<text x="20.6" y="168.8">I2C_SCL</text>
<text x="34.5" y="168.8">I2C_SDA</text>
<text x="293.8" y="193.3">FX_IFCLK</text>
<text x="312.2" y="193.3">FX_CLKOUT</text>
</g>
<g font-size="2.6" fill="#a01818">
<text x="155.1" y="44.3">+3V3</text>
<text x="155.1" y="47.9">+3V3</text>
<text x="155.1" y="51.5">+3V3</text>
<text x="155.1" y="55.1">+3V3</text>
<text x="155.1" y="58.7">+3V3</text>
<text x="148.3" y="65.9">+3V3_FXA</text>
<text x="155.1" y="62.3">+3V3</text>
<text x="148.3" y="69.5">+3V3_FXA</text>
<text x="155.4" y="123.5">GND</text>
<text x="155.4" y="130.7">GND</text>
<text x="33.1" y="132.3">+3V3</text>
<text x="33.4" y="135.9">GND</text>
<text x="76.7" y="132.3">+3V3</text>
<text x="76.7" y="135.9">GND</text>
<text x="155.4" y="134.3">GND</text>
<text x="155.4" y="137.9">GND</text>
<text x="33.4" y="139.5">GND</text>
<text x="33.4" y="143.1">GND</text>
<text x="155.4" y="141.5">GND</text>
<text x="155.4" y="145.1">GND</text>
<text x="155.4" y="148.7">GND</text>
<text x="155.4" y="152.3">GND</text>
<text x="155.4" y="155.9">GND</text>
<text x="317.1" y="159.5">+3V3</text>
<text x="317.4" y="163.1">GND</text>
<text x="16.1" y="196.7">+3V3</text>
<text x="23.1" y="234.7">+3V3</text>
<text x="83.7" y="234.7">+3V3_FXA</text>
</g>
<g font-size="2.6" fill="#1a1a2e">
<text x="169" y="44.3">VCC</text>
<text x="169" y="47.9">VCC</text>
<text x="206.3" y="44.3">PB0/FD0</text>
<text x="206.3" y="47.9">PB1/FD1</text>
<text x="302.6" y="46.3">1k</text>
<text x="332.6" y="46.3">1k</text>
<text x="17.1" y="51.3">12p C0G</text>
<text x="39.4" y="48.1">24.000MHz</text>
<text x="64.6" y="51.3">12p C0G</text>
<text x="169" y="51.5">VCC</text>
<text x="206.3" y="51.5">PB2/FD2</text>
<text x="169" y="55.1">VCC</text>
<text x="169" y="58.7">VCC</text>
<text x="206.3" y="55.1">PB3/FD3</text>
<text x="206.3" y="58.7">PB4/FD4</text>
<text x="169" y="62.3">VCC</text>
<text x="169" y="65.9">AVCC</text>
<text x="206.3" y="62.3">PB5/FD5</text>
<text x="206.3" y="65.9">PB6/FD6</text>
<text x="302.6" y="60.3">yellow LINK</text>
<text x="332.6" y="60.3">blue USB</text>
<text x="169" y="69.5">AVCC</text>
<text x="206.3" y="69.5">PB7/FD7</text>
<text x="169" y="76.7">XTALIN</text>
<text x="201.1" y="76.7">CTL0/FLAGA</text>
<text x="169" y="80.3">XTALOUT</text>
<text x="201" y="83.9">CTL2/FLAGC</text>
<text x="201.1" y="80.3">CTL1/FLAGB</text>
<text x="36.6" y="84.3">10k</text>
<text x="76.6" y="86.3">10k</text>
<text x="169" y="87.5">DPLUS</text>
<text x="202.2" y="87.5">RDY0/SLRD</text>
<text x="41" y="95.1">FX2 RESET</text>
<text x="169" y="91.1">DMINUS</text>
<text x="201.6" y="91.1">RDY1/SLWR</text>
<text x="313.6" y="94.1">1k</text>
<text x="169" y="98.3">RESET#</text>
<text x="169" y="101.9">WAKEUP</text>
<text x="204.1" y="98.3">PA0/INT0#</text>
<text x="204.1" y="101.9">PA1/INT1#</text>
<text x="36.6" y="102.3">1u</text>
<text x="169" y="105.5">SCL</text>
<text x="204.2" y="105.5">PA2/SLOE</text>
<text x="169" y="109.1">SDA</text>
<text x="198.2" y="112.7">PA4/FIFOADR0</text>
<text x="205.4" y="109.1">PA3/WU2</text>
<text x="169" y="116.3">IFCLK</text>
<text x="169" y="119.9">CLKOUT</text>
<text x="198.2" y="116.3">PA5/FIFOADR1</text>
<text x="200.6" y="119.9">PA6/PKTEND</text>
<text x="169" y="123.5">RESERVED</text>
<text x="202.5" y="123.5">PA7/FLAGD</text>
<text x="169" y="130.7">GND</text>
<text x="206.1" y="130.7">PD0/FD8</text>
<text x="47" y="132.3">A0</text>
<text x="47" y="135.9">A1</text>
<text x="63.4" y="132.3">VCC</text>
<text x="64.7" y="135.9">WP</text>
<text x="169" y="134.3">GND</text>
<text x="169" y="137.9">GND</text>
<text x="204.7" y="137.9">PD2/FD10</text>
<text x="206.1" y="134.3">PD1/FD9</text>
<text x="47" y="139.5">A2</text>
<text x="47" y="143.1">VSS</text>
<text x="63.6" y="143.1">SDA</text>
<text x="63.9" y="139.5">SCL</text>
<text x="106.6" y="138.3">100n</text>
<text x="169" y="141.5">GND</text>
<text x="204.7" y="141.5">PD3/FD11</text>
<text x="169" y="145.1">GND</text>
<text x="169" y="148.7">GND</text>
<text x="204.7" y="145.1">PD4/FD12</text>
<text x="204.7" y="148.7">PD5/FD13</text>
<text x="169" y="152.3">AGND</text>
<text x="169" y="155.9">AGND</text>
<text x="204.7" y="152.3">PD6/FD14</text>
<text x="204.7" y="155.9">PD7/FD15</text>
<text x="28.6" y="162.3">2.2k</text>
<text x="42.6" y="162.3">2.2k</text>
<text x="64.4" y="164.1">EEPROM</text>
<text x="329.4" y="168.6">2x7 2.54mm</text>
<text x="301.6" y="185.4">TP4</text>
<text x="321.6" y="185.4">TP5</text>
<text x="30.6" y="203.3">100n</text>
<text x="42.6" y="203.3">100n</text>
<text x="54.6" y="203.3">100n</text>
<text x="66.6" y="203.3">100n</text>
<text x="78.6" y="203.3">100n</text>
<text x="90.6" y="203.3">100n</text>
<text x="102.6" y="203.3">10u</text>
<text x="26.8" y="238.1">600R@100MHz</text>
<text x="52.6" y="241.3">1u</text>
<text x="64.6" y="241.3">100n</text>
<text x="76.6" y="241.3">100n</text>
</g>
<g font-size="2.4" fill="#1a1a2e">
<text x="331" y="116.3">PD0</text>
<text x="331" y="119.9">PD1</text>
<text x="331" y="123.5">PD2</text>
<text x="331" y="127.1">PD3</text>
<text x="331" y="130.7">PD4</text>
<text x="331" y="134.3">PD5</text>
<text x="331" y="137.9">PD6</text>
<text x="331" y="141.5">PD7</text>
<text x="331" y="145.1">PA4</text>
<text x="331" y="148.7">PA5</text>
<text x="331" y="152.3">PA6</text>
<text x="331" y="155.9">PA7</text>
<text x="331" y="159.5">3V3</text>
<text x="331" y="163.1">GND</text>
</g>
<text font-size="2.4" fill="#5a5a5a" x="58" y="168">open: FX2 boots blank (04B4:8613)</text>
<g font-size="2.3" fill="#404040">
<text x="262" y="257.5">PROJECT</text>
<text x="362" y="257.5">REV</text>
<text x="380" y="257.5">DATE</text>
<text x="262" y="269.5">SHEET TITLE</text>
<text x="362" y="269.5">SHEET</text>
<text x="262" y="281.5">DOCUMENT</text>
<text x="362" y="281.5">SIZE</text>
<text x="380" y="281.5">UNITS</text>
</g>
<g font-size="2.1" fill="#5a5a5a">
<text x="165.1" y="46.7">18</text>
<text x="166.2" y="43.1">6</text>
<text x="218.6" y="43.1">25</text>
<text x="218.6" y="46.7">26</text>
<text x="165.1" y="50.3">24</text>
<text x="165.1" y="53.9">34</text>
<text x="218.6" y="50.3">27</text>
<text x="218.6" y="53.9">28</text>
<text x="165.1" y="57.5">39</text>
<text x="218.6" y="57.5">29</text>
<text x="165.1" y="61.1">50</text>
<text x="165.1" y="64.7">10</text>
<text x="218.6" y="61.1">30</text>
<text x="218.6" y="64.7">31</text>
<text x="165.1" y="68.3">14</text>
<text x="218.6" y="68.3">32</text>
<text x="165.1" y="75.5">12</text>
<text x="218.6" y="75.5">36</text>
<text x="165.1" y="79.1">11</text>
<text x="218.6" y="79.1">37</text>
<text x="218.6" y="82.7">38</text>
<text x="165.1" y="86.3">15</text>
<text x="165.1" y="89.9">16</text>
<text x="218.6" y="86.3">8</text>
<text x="218.6" y="89.9">9</text>
<text x="165.1" y="97.1">49</text>
<text x="165.1" y="100.7">51</text>
<text x="218.6" y="97.1">40</text>
<text x="218.6" y="100.7">41</text>
<text x="165.1" y="104.3">22</text>
<text x="165.1" y="107.9">23</text>
<text x="218.6" y="104.3">42</text>
<text x="218.6" y="107.9">43</text>
<text x="218.6" y="111.5">44</text>
<text x="165.1" y="115.1">20</text>
<text x="166.2" y="118.7">5</text>
<text x="218.6" y="115.1">45</text>
<text x="218.6" y="118.7">46</text>
<text x="328.2" y="115.1">1</text>
<text x="328.2" y="118.7">2</text>
<text x="165.1" y="122.3">21</text>
<text x="218.6" y="122.3">47</text>
<text x="328.2" y="122.3">3</text>
<text x="328.2" y="125.9">4</text>
<text x="44.2" y="131.1">1</text>
<text x="70.6" y="131.1">8</text>
<text x="166.2" y="129.5">4</text>
<text x="218.6" y="129.5">52</text>
<text x="328.2" y="129.5">5</text>
<text x="44.2" y="134.7">2</text>
<text x="70.6" y="134.7">7</text>
<text x="165.1" y="136.7">19</text>
<text x="166.2" y="133.1">7</text>
<text x="218.6" y="133.1">53</text>
<text x="218.6" y="136.7">54</text>
<text x="328.2" y="133.1">6</text>
<text x="328.2" y="136.7">7</text>
<text x="44.2" y="138.3">3</text>
<text x="44.2" y="141.9">4</text>
<text x="70.6" y="138.3">6</text>
<text x="70.6" y="141.9">5</text>
<text x="165.1" y="140.3">33</text>
<text x="165.1" y="143.9">35</text>
<text x="218.6" y="140.3">55</text>
<text x="218.6" y="143.9">56</text>
<text x="328.2" y="140.3">8</text>
<text x="328.2" y="143.9">9</text>
<text x="165.1" y="147.5">48</text>
<text x="218.6" y="147.5">1</text>
<text x="327.1" y="147.5">10</text>
<text x="165.1" y="151.1">13</text>
<text x="165.1" y="154.7">17</text>
<text x="218.6" y="151.1">2</text>
<text x="218.6" y="154.7">3</text>
<text x="327.1" y="151.1">11</text>
<text x="327.1" y="154.7">12</text>
<text x="327.1" y="158.3">13</text>
<text x="327.1" y="161.9">14</text>
</g>
</svg>
